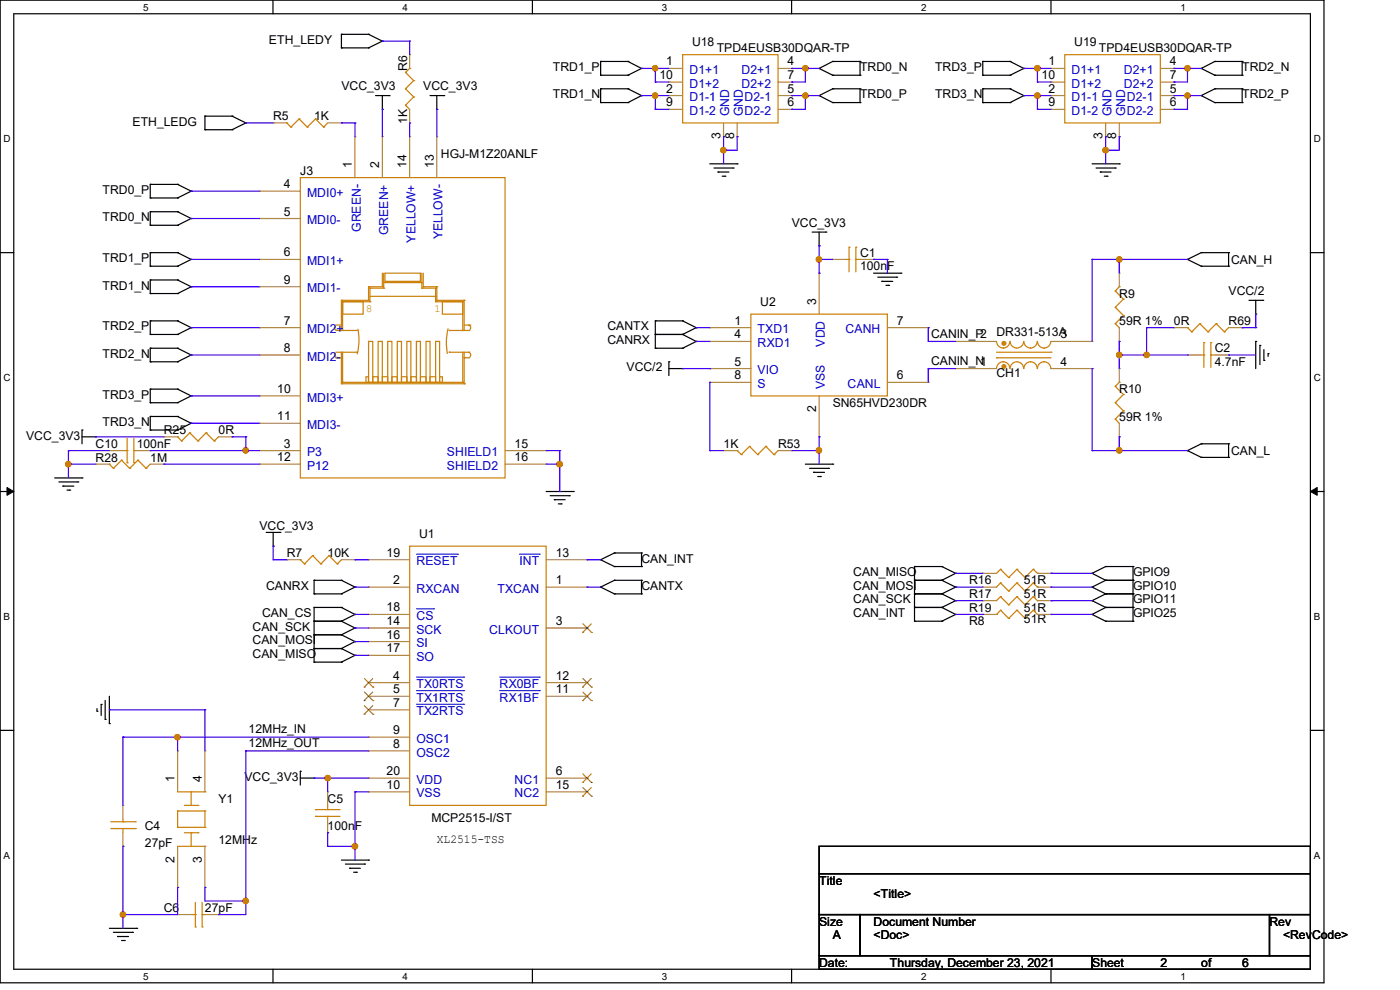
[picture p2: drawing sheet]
<svg xmlns="http://www.w3.org/2000/svg" width="297mm" height="210mm" viewBox="0 0 297 210" stroke-linecap="round" stroke-linejoin="round" font-family="sans-serif">
<path d="M0 0h280.9v208.5h-280.9zM2.9 2.9h275.1v202.7h-275.1z" fill="none" stroke="#000" stroke-width=".25"/>
<g fill="#fff">
<path d="M30.4 .3h1.1v2.4h-1.1z"/>
<path d="M30.4 205.9h1.1v2.3h-1.1z"/>
</g>
<path d="M57.9 0v2.9M57.9 205.6v2.9" fill="none" stroke="#000" stroke-width=".25"/>
<g fill="#fff">
<path d="M85.4 .3h1.1v2.4h-1.1z"/>
<path d="M85.4 205.9h1.1v2.3h-1.1z"/>
</g>
<path d="M112.9 0v2.9M112.9 205.6v2.9" fill="none" stroke="#000" stroke-width=".25"/>
<g fill="#fff">
<path d="M140.4 .3h1.2v2.4h-1.2z"/>
<path d="M140.4 205.9h1.2v2.3h-1.2z"/>
</g>
<path d="M167.9 0v2.9M167.9 205.6v2.9" fill="none" stroke="#000" stroke-width=".25"/>
<g fill="#fff">
<path d="M195.4 .3h1.2v2.4h-1.2z"/>
<path d="M195.4 205.9h1.2v2.3h-1.2z"/>
</g>
<path d="M223 0v2.9M223 205.6v2.9" fill="none" stroke="#000" stroke-width=".25"/>
<g fill="#fff">
<path d="M250.4 .3h1.2v2.4h-1.2z"/>
<path d="M250.4 205.9h1.2v2.3h-1.2z"/>
<path d="M.8 28.2h1.4v2.4h-1.4z"/>
<path d="M278.7 28.2h1.5v2.4h-1.5z"/>
<path d="M.8 78.9h1.4v2.3h-1.4z"/>
<path d="M278.7 78.9h1.5v2.3h-1.5z"/>
</g>
<path d="M0 53.6h2.9M278 53.6h2.9" fill="none" stroke="#000" stroke-width=".25"/>
<g fill="#fff">
<path d="M.8 129.6h1.3v2.3h-1.3z"/>
<path d="M278.7 129.6h1.4v2.3h-1.4z"/>
</g>
<path d="M0 104.3h2.9M278 104.3h2.9" fill="none" stroke="#000" stroke-width=".25"/>
<path d="M1.5 103.4l1.4 .9-1.4 .8zM278 104.3l1.4-.9v1.7z" fill="#000" stroke="#000" stroke-width=".21"/>
<g fill="#fff">
<path d="M.8 180.3h1.3v2.3h-1.3z"/>
<path d="M278.7 180.3h1.4v2.3h-1.4z"/>
</g>
<g fill="none" stroke="#000" stroke-width=".25">
<path d="M72.4 10.2h.1M72.4 7.3h.1M72.4 10.2h5.8M72.4 7.3v2.9M72.4 7.3h5.8M78.2 10.2h.1M78.2 7.3h.1M78.2 7.3l2.9 1.4M81.1 8.7h.1M81.1 8.7l-2.9 1.5M127.4 16h.1M127.4 13h.1"/>
<path d="M127.4 18.8h.1M127.4 18.8h5.8M127.4 13h5.8M127.4 16h5.8M127.4 13v3M127.4 18.8v3M133.2 16h.1M133.2 13h.1M133.2 18.8h.1M133.2 13l2.9 1.5M133.2 18.8l2.9 1.5M136.1 14.5h.1"/>
<path d="M136.1 14.5l-2.9 1.5M173.8 14.5h.1M173.8 14.5l2.9 1.5M176.7 18.8h.1M176.7 13h.1M176.7 16h.1M176.7 18.8l-2.9 1.5M176.7 18.8h5.8M176.7 13l-2.9 1.5M176.7 13h5.8M176.7 16h5.8M182.5 18.8h.1"/>
<path d="M182.5 13h.1M182.5 16h.1M182.5 13v3M182.5 18.8v3M208.5 16h.1M208.5 13h.1M208.5 18.8h.1M208.5 18.8h5.8M208.5 13h5.8M208.5 16h5.8M208.5 13v3M208.5 18.8v3"/>
<path d="M214.3 16h.1M214.3 13h.1M214.3 18.8h.1M214.3 13l2.9 1.5M214.3 18.8l2.9 1.5M217.2 14.5h.1M217.2 14.5l-2.9 1.5M254.8 14.5h.1M254.8 14.5l2.9 1.5M257.7 18.8h.1M257.7 13h.1M257.7 16h.1"/>
<path d="M257.7 18.8h5.8M257.7 13h5.8M257.7 16h5.8M257.7 18.8l-2.9 1.5M257.7 13l-2.9 1.5M263.5 18.8h.1M263.5 13h.1M263.5 16h.1M263.5 13v3M263.5 18.8v3M31.9 39.1h.1M31.9 39.1v2.9"/>
<path d="M31.9 39.1h5.8M37.7 39.1h.1M37.7 39.1l2.9 1.5M43.5 27.5h.1M43.5 24.6h.1M43.5 27.5h5.7M43.5 24.6v2.9M43.5 24.6h5.7M49.2 27.5h.1M49.2 24.6h.1M49.2 24.6l3 1.5M52.2 26.1h.1"/>
<path d="M52.2 26.1l-3 1.4M79.7 20.3h2.8M81.1 23.2h.1M81.1 20.3v2.9M82.5 20.3h.1M91.2 20.3h2.9M92.7 23.2h.1M92.7 20.3v2.9M94.1 20.3h.1M127.4 21.8h.1M127.4 21.8h5.8M133.2 21.8h.1"/>
<path d="M136.1 20.3h.1M136.1 20.3l-2.9 1.5M150.6 34.8h5.8M151.5 35.6h4M152.3 36.5h.1M152.3 36.5h2.3M153.2 37.4h.6M153.8 37.4h.1M155.5 35.6h.1M156.4 34.8h.1M173.8 20.3h.1M173.8 20.3l2.9 1.5"/>
<path d="M176.7 21.8h.1M176.7 21.8h5.8M182.5 21.8h.1M208.5 21.8h.1M208.5 21.8h5.8M214.3 21.8h.1M217.2 20.3h.1M217.2 20.3l-2.9 1.5M231.7 34.8h5.7M232.5 35.6h4.1M233.4 36.5h.1M233.4 36.5h2.3"/>
<path d="M234.3 37.4h.6M234.9 37.4h.1M236.6 35.6h.1M237.4 34.8h.1M254.8 20.3h.1M254.8 20.3l2.9 1.5M257.7 21.8h.1M257.7 21.8h5.8M263.5 21.8h.1M31.9 42h.1M31.9 47.8h.1M31.9 44.9h.1"/>
<path d="M31.9 56.5h.1M31.9 53.6h.1M31.9 59.4h.1M31.9 42h5.8M31.9 44.9v2.9M31.9 53.6v2.9M31.9 59.4v2.9M31.9 47.8h5.8M31.9 44.9h5.8M31.9 56.5h5.8M31.9 53.6h5.8M31.9 59.4h5.8"/>
<path d="M37.7 42h.1M37.7 47.8h.1M37.7 44.9h.1M37.7 56.5h.1M37.7 53.6h.1M37.7 59.4h.1M37.7 44.9l2.9 1.5M37.7 53.6l2.9 1.4M37.7 59.4l2.9 1.4M40.6 40.6h.1M40.6 46.4h.1M40.6 55h.1"/>
<path d="M40.6 40.6l-2.9 1.4M40.6 46.4l-2.9 1.4M40.6 55l-2.9 1.5M172.3 49.2h2.9M173.8 52.2h.1M173.8 49.2v3M175.2 49.2h.1M185.3 58h5.8M186.2 58.8h4M187.1 59.7h.1M187.1 59.7h2.3M190.2 58.8h.1"/>
<path d="M191.1 58h.1M251.9 55h.1M251.9 55l2.9 1.5M254.8 53.6h.1M254.8 56.5h.1M254.8 56.5h5.8M254.8 53.6h5.8M254.8 53.6l-2.9 1.4M260.6 53.6h.1M260.6 56.5h.1M260.6 53.6v2.9M31.9 62.3h.1"/>
<path d="M31.9 71h.1M31.9 68.1h.1M31.9 76.8h.1M31.9 73.9h.1M31.9 68.1v2.9M31.9 73.9v2.9M31.9 62.3h5.8M31.9 71h5.8M31.9 68.1h5.8M31.9 76.8h5.8M31.9 73.9h5.8M37.7 62.3h.1"/>
<path d="M37.7 71h.1M37.7 68.1h.1M37.7 76.8h.1M37.7 73.9h.1M37.7 68.1l2.9 1.4M37.7 73.9l2.9 1.4M40.6 60.8h.1M40.6 69.5h.1M40.6 75.3h.1M40.6 60.8l-2.9 1.5M40.6 69.5l-2.9 1.5M40.6 75.3l-2.9 1.5"/>
<path d="M139 71h.1M139 68.1h.1M139 73.9h.1M139 71h5.8M139 68.1h5.8M139 73.9h5.8M139 68.1v5.8M141.9 76.8h.1M141.9 78.2h2.9M141.9 76.8v2.9M144.8 71h.1M144.8 68.1h.1"/>
<path d="M144.8 73.9h.1M144.8 78.2h.1M144.8 68.1l2.9 1.4M144.8 71l2.9 1.4M147.7 69.5h.1M147.7 72.4h.1M147.7 69.5l-2.9 1.5M147.7 72.4l-2.9 1.5M188 60.5h.5M188.5 60.5h.1M265 63.7h2.9M266.4 72.4h.1"/>
<path d="M266.4 66.6h.1M266.4 63.7v2.9M266.4 72.4v5.8M267.3 73.3h.1M267.3 73.3v4M267.9 63.7h.1M268.1 76.5h.1M268.1 74.2v2.3M269 75h.1M269 75v.6M17.4 91.2h.1M17.4 92.7h2.9"/>
<path d="M17.4 91.2v2.9M20.3 92.7h.1M31.9 85.4h.1M31.9 82.5h.1M31.9 91.2h.1M31.9 88.3h.1M31.9 82.5v2.9M31.9 88.3v2.9M31.9 85.4h5.8M31.9 82.5h5.8M31.9 91.2h5.8M31.9 88.3h5.8"/>
<path d="M37.7 85.4h.1M37.7 82.5h.1M37.7 91.2h.1M37.7 88.3h.1M37.7 82.5l2.9 1.5M37.7 88.3l2.9 1.5M40.6 84h.1M40.6 89.8h.1M40.6 84l-2.9 1.4M40.6 89.8l-2.9 1.4M170.9 98.5h5.8M171.7 99.4h4.1"/>
<path d="M175.8 99.4h.1M176.7 98.5h.1M251.9 95.6h.1M251.9 95.6l2.9 1.4M254.8 94.1h.1M254.8 97h.1M254.8 94.1l-2.9 1.5M254.8 94.1h5.8M254.8 97h5.8M260.6 94.1h.1M260.6 97h.1M260.6 94.1v2.9"/>
<path d="M11.6 101.4h5.8M12.5 102.2h4M13.3 103.1h.1M13.3 103.1h2.4M14.2 104h.6M14.8 104h.1M16.5 102.2h.1M17.4 101.4h.1M56.5 112.9h2.9M58 115.9h.1M58 112.9v3M59.4 112.9h.1"/>
<path d="M115.9 104.3h5.7M116.7 105.2h4.1M117.6 106h.1M117.6 106h2.3M118.4 106.9h.6M119 106.9h.1M120.8 105.2h.1M121.6 104.3h.1M127.4 118.7h.1M127.4 118.7l2.9 1.5M130.3 117.3h.1M130.3 117.3l-2.9 1.4"/>
<path d="M130.3 117.3h5.8M136.1 117.3h.1M136.1 117.3v2.9M172.6 100.2h.1M172.6 100.2h2.3M173.5 101.1h.5M174 101.1h.1M66.6 126h.1M66.6 123.1h.1M66.6 131.8h.1M66.6 128.9h.1M66.6 134.7h.1"/>
<path d="M66.6 137.6h.1M66.6 123.1h5.8M66.6 126h5.8M66.6 123.1v2.9M66.6 128.9v11.6M66.6 131.8h5.8M66.6 128.9h5.8M66.6 134.7h5.8M66.6 137.6h5.8M72.4 126h.1M72.4 123.1h.1M72.4 131.8h.1"/>
<path d="M72.4 128.9h.1M72.4 134.7h.1M72.4 137.6h.1M72.4 123.1l2.9 1.4M72.4 128.9l2.9 1.4M72.4 131.8l2.9 1.4M72.4 134.7l2.9 1.4M72.4 137.6l2.9 1.4M75.3 124.5h.1M75.3 130.3h.1M75.3 133.2h.1M75.3 136.1h.1"/>
<path d="M75.3 139h.1M75.3 124.5l-2.9 1.5M75.3 130.3l-2.9 1.5M75.3 133.2l-2.9 1.5M75.3 136.1l-2.9 1.5M75.3 139l-2.9 1.5M127.4 124.5h.1M127.4 124.5l2.9 1.5M130.3 123.1h.1M130.3 126h.1M130.3 120.2h.1M130.3 123.1l-2.9 1.4"/>
<path d="M130.3 123.1h5.8M130.3 126h5.8M130.3 120.2h5.8M136.1 123.1h.1M136.1 126h.1M136.1 120.2h.1M136.1 123.1v2.9M194 123.1h.1M194 120.2h.1M194 126h.1M194 128.9h.1M194 131.8h.1"/>
<path d="M194 123.1h5.8M194 126h5.8M194 131.8h5.8M194 128.9h5.8M194 120.2v11.6M194 120.2h5.8M199.8 123.1h.1M199.8 120.2h.1M199.8 126h.1M199.8 128.9h.1M199.8 131.8h.1M199.8 120.2l2.9 1.4"/>
<path d="M199.8 123.1l2.9 1.4M199.8 126l2.9 1.4M199.8 128.9l2.9 1.4M202.7 121.6h.1M202.7 124.5h.1M202.7 127.4h.1M202.7 130.3h.1M202.7 121.6l-2.9 1.5M202.7 124.5l-2.9 1.5M202.7 127.4l-2.9 1.5M202.7 130.3l-2.9 1.5M231.7 121.6h.1"/>
<path d="M231.7 124.5h.1M231.7 127.4h.1M231.7 130.3h.1M231.7 121.6l2.9 1.5M231.7 124.5l2.9 1.5M231.7 127.4l2.9 1.5M231.7 130.3l2.9 1.5M234.6 120.2h.1M234.6 123.1h.1M234.6 126h.1M234.6 128.9h.1M234.6 131.8h.1"/>
<path d="M234.6 123.1h5.8M234.6 126h5.8M234.6 131.8h5.8M234.6 128.9h5.8M234.6 120.2h5.8M234.6 120.2l-2.9 1.4M234.6 123.1l-2.9 1.4M234.6 126l-2.9 1.4M234.6 128.9l-2.9 1.4M240.4 120.2h.1M240.4 123.1h.1M240.4 126h.1"/>
<path d="M240.4 128.9h.1M240.4 131.8h.1M240.4 120.2v11.6M0 154.9h2.9M20.6 150.9h.1M20.6 150.3v.6M21.5 149.4h.1M21.5 149.4v2.4M22.3 152.6h.1M22.3 148.6v4M23.2 153.5h.1M23.2 147.7v5.8"/>
<path d="M66.6 140.5h.1M66.6 140.5h5.8M72.4 140.5h.1M278 154.9h2.9M63.7 163.6h.1M63.7 165.1h2.9M63.7 163.6v2.9M66.6 165.1h.1M173.8 179.5h104.2v5.8h-104.2zM23.2 196.9h5.8M24 197.8h4.1M24.9 198.7h.1"/>
<path d="M24.9 198.7h2.4M25.8 199.5h.6M26.4 199.5h.1M28.1 197.8h.1M29 196.9h.1M72.4 182.5h5.8M73.3 183.3h4M74.2 184.2h.1M74.2 184.2h2.3M75 185h.6M75.6 185h.1M77.3 183.3h.1"/>
<path d="M78.2 182.5h.1M173.8 185.3h104.2v8.7h-104.2zM173.8 194h8.7v8.7h-8.7zM182.5 194h86.8v8.7h-86.8zM269.3 194h8.7v8.7h-8.7zM173.8 202.7h57.9v2.9h-57.9zM231.7 202.7h46.3v2.9h-46.3z"/>
</g>
<g fill="none" stroke="#cc8006" stroke-width=".25">
<path d="M86 18.8h.1M86 15.4h.1M86 18.8l1.8 1.8M86 15.4l1.8 1.7M86.9 14.5h.1M86.9 14.5l-.9 .9M87.8 17.1h.1M87.8 17.1l-1.8 1.7M144.8 11.6h20.3v14.5h-20.3zM225.9 11.6h20.3v14.5h-20.3zM60.8 26.1h.1M60.8 26.1l.9 .9"/>
<path d="M61.7 27h.1M63.5 25.2h.1M63.5 25.2l1.7 1.8M63.5 25.2l-1.8 1.8M63.7 37.7h43.4v63.7h-43.4zM65.2 27h.1M66.9 25.2h.1M66.9 25.2l1.8 1.8M66.9 25.2l-1.7 1.8M68.7 27h.1M69.5 26.1l-.8 .9M86 22.3h.1"/>
<path d="M86 22.3l.9 .9M87.8 20.6h.1M87.8 20.6l-1.8 1.7M81.1 58v2.8M81.4 58v3.1M81.4 59.9h8.1M81.7 58h7.5v1.7h-7.5zM89.5 59.9h.1M89.5 58v3.1M89.8 58v2.8M179.5 55h.6M180.1 55h.1"/>
<path d="M180.1 52.5h.1M180.1 52.5v5.2M181.6 52.5h.1M181.6 55h.1M181.6 55h.9M181.6 52.5v5.2M71.1 69.1a.55 .55 0 0 0-.1 .6 .55 .55 0 0 0 .6 .4M71.1 74.9a.55 .55 0 0 0-.1 .6 .55 .55 0 0 0 .6 .3M71.2 75.9h.1M71.2 69h1.2M71.2 70.1h4.4M71.2 74.7h4.4"/>
<path d="M71.2 75.9h1.2M72.4 63.7h.1M72.4 70.1h.1M72.4 69h.1M72.4 63.7h5.8M72.4 63.7v6.4M72.4 74.7v6.7M72.7 64h4.3v2.6h-4.3zM72.7 64h.1M72.7 70.1h.1M72.7 64h5.8M72.7 64v6.1"/>
<path d="M72.7 74.7v6.4M75.6 70.1h.1M75.6 74.7h.1M75.9 69.9l.2 2.7-.3 2.5M77.6 79.9h.6v1.2h-.6zM78.2 72.4h.9v8.7h-.9zM78.2 60.8h.1M78.2 63.7h.1M78.2 60.8h2.9M78.2 60.8v2.9M78.5 61.1h.1M78.5 64h.1"/>
<path d="M78.5 61.1h2.9M78.5 61.1v2.9M78.5 62.9h13.9M79.1 79.9h1.1v1.2h-1.1zM80.2 72.4h.9v8.7h-.9zM81.1 79.9h1.2v1.2h-1.2zM81.1 60.8h.1M81.4 61.1h.1M82.3 72.4h.8v8.7h-.8zM83.1 79.9h1.2v1.2h-1.2zM84.3 72.4h.9v8.7h-.9zM85.2 79.9h1.1v1.2h-1.1z"/>
<path d="M86.3 72.4h.9v8.7h-.9zM87.2 79.9h1.1v1.2h-1.1zM88.3 72.4h.9v8.7h-.9zM89.2 79.9h1.2v1.2h-1.2zM89.5 61.1h.1M89.5 61.1h2.9M89.8 60.8h.1M89.8 60.8h2.9M90.4 72.4h.8v8.7h-.8zM91.2 79.9h1.2v1.2h-1.2zM92.4 72.4h.9v8.7h-.9zM92.4 61.1h.1"/>
<path d="M92.4 64h.1M92.4 62.9h.1M92.4 61.1v2.9M92.4 64h5.8M92.7 63.7h.1M92.7 60.8h.1M92.7 60.8v2.9M92.7 63.7h5.8M93.3 79.9h.6v1.2h-.6zM93.9 64h4.3v2.6h-4.3zM95.1 69.7l-.4 2.5 .2 2.8M95.3 74.7h.1"/>
<path d="M95.3 70.1h.1M95.3 70.1h4.4M95.3 74.7h4.4M98.2 64h.1M98.2 70.1h.1M98.2 64v6.1M98.2 74.7v6.4M98.5 63.7h.1M98.5 70.1h.1M98.5 75.9h.1M98.5 63.7v6.4M98.5 74.7v6.7"/>
<path d="M98.5 69h1.2M98.5 75.9h1.2M99.4 69a.55 .55 0 0 1 .4 .3 .55 .55 0 0 1-.1 .6M99.4 74.7a.58 .58 0 0 1 .3 1M99.7 69h.1M159.3 66.6h29v17.4h-29zM211.4 72.4a1.43 1.43 0 0 0 1.5 1.4 1.42 1.42 0 0 0 1.3-1.4 1.46 1.46 0 0 0 1.5 1.4 1.46 1.46 0 0 0 1.5-1.4 1.49 1.49 0 0 0 1.5 1.4 1.42 1.42 0 0 0 1.3-1.4M211.4 78.2a1.43 1.43 0 0 1 1.5-1.4 1.43 1.43 0 0 1 1.3 1.4 1.46 1.46 0 0 1 1.5-1.4 1.46 1.46 0 0 1 1.5 1.4 1.49 1.49 0 0 1 1.5-1.4 1.43 1.43 0 0 1 1.3 1.4M211.4 75.9h.1M211.4 74.7h11.6M211.4 75.9h11.6M220.1 72.4a1.43 1.43 0 0 0 1.4 1.4 1.42 1.42 0 0 0 1.4-1.4"/>
<path d="M220.1 78.2a1.43 1.43 0 0 1 1.4-1.4 1.43 1.43 0 0 1 1.4 1.4M223 74.7h.1M236.6 68.7h.1M236.6 65.2h.1M236.6 61.7h.1M236.6 68.7l.8 .8M236.6 65.2l1.7 1.7M236.6 61.7l1.7 1.8M237.4 60.8h.1M237.4 60.8l-.8 .9M238.3 66.9h.1M238.3 63.5h.1"/>
<path d="M238.3 66.9l-1.7 1.8M238.3 63.5l-1.7 1.7M251.9 69.5h.1M251.9 69.5l.9 .9M252.8 70.4h.1M254.6 68.7h.1M254.6 68.7l1.7 1.7M254.6 68.7l-1.8 1.7M254.8 75.3h.6M255.4 75.3h.1M255.4 72.7h.1M255.4 72.7v5.2"/>
<path d="M256.3 70.4h.1M256.9 72.7h.1M256.9 75.3h.1M256.9 75.3h.8M256.9 72.7v5.2M258 68.7h.1M258 68.7l1.8 1.7M258 68.7l-1.7 1.7M259.8 70.4h.1M260.6 69.5l-.8 .9M23.2 98.5h.1M23.2 98.5l.8 .9"/>
<path d="M24 99.4h.1M25.8 97.6h.1M25.8 97.6l1.7 1.8M25.8 97.6l-1.8 1.8M26.1 95.6h.9M27 98.2h.1M27 95.6h.1M27 93v5.2M27.5 99.4h.1M28.4 95.6h.1M28.4 98.2h.1M28.4 95.6h.6"/>
<path d="M28.4 93v5.2M29.3 97.6h.1M29.3 97.6l1.7 1.8M29.3 97.6l-1.8 1.8M31 99.4h.1M31.9 98.5l-.9 .9M37.7 92.7h.1M37.7 92.7l.8 .9M38.5 93.6h.1M40.3 91.8h.1M40.3 91.8l1.7 1.8M40.3 91.8l-1.8 1.8"/>
<path d="M42 93.6h.1M43.7 91.8h.1M43.7 91.8l1.8 1.8M43.7 91.8l-1.7 1.8M45.5 93.6h.1M46.4 92.7l-.9 .9M72.4 81.4h.1M72.4 81.4h26.1M72.7 81.1h.1M72.7 81.1h25.5M98.2 81.1h.1M98.5 81.4h.1"/>
<path d="M156.4 95.6h.1M156.4 95.6l.9 .8M157.3 96.4h.1M159 94.7h.1M159 94.7l1.7 1.7M159 94.7l-1.7 1.7M160.7 96.4h.1M162.5 94.7h.1M162.5 94.7l1.7 1.7M162.5 94.7l-1.8 1.7M164.2 96.4h.1M165.1 95.6l-.9 .8"/>
<path d="M236.6 88.9h.1M236.6 85.4h.1M236.6 82h.1M236.6 88.9l.8 .9M236.6 85.4l1.7 1.8M236.6 82l1.7 1.7M237.4 81.1h.1M237.4 81.1l-.8 .9M238.3 87.2h.1M238.3 83.7h.1M238.3 87.2l-1.7 1.7M238.3 83.7l-1.7 1.7"/>
<path d="M63.7 118.7h.1M63.7 118.7l.9 .9M64.6 119.6h.1M66.3 117.9h.1M66.3 117.9l1.8 1.7M66.3 117.9l-1.7 1.7M68.1 119.6h.1M69.8 117.9h.1M69.8 117.9l1.7 1.7M69.8 117.9l-1.7 1.7M71.5 119.6h.1M72.4 118.7l-.9 .9"/>
<path d="M86.9 115.9h29v55h-29zM211.4 130.3h.1M212.3 123.7h.1M212.3 126.6h.1M212.3 129.5h.1M212.3 120.8h.1M212.3 123.7l-.9 .8M212.3 123.7l1.7 1.7M212.3 126.6l-.9 .8M212.3 126.6l1.7 1.7M212.3 129.5l1.7 1.7M212.3 129.5l-.9 .8"/>
<path d="M212.3 120.8l-.9 .8M212.3 120.8l1.7 1.7M214 125.4h.1M214 128.3h.1M214 131.2h.1M214 122.5h.1M215.7 123.7h.1M215.7 126.6h.1M215.7 129.5h.1M215.7 120.8h.1M215.7 123.7l-1.7 1.7M215.7 123.7l1.8 1.7"/>
<path d="M215.7 126.6l-1.7 1.7M215.7 126.6l1.8 1.7M215.7 129.5l1.8 1.7M215.7 129.5l-1.7 1.7M215.7 120.8l-1.7 1.7M215.7 120.8l1.8 1.7M217.5 125.4h.1M217.5 128.3h.1M217.5 131.2h.1M217.5 122.5h.1M219.2 123.7h.1M219.2 126.6h.1"/>
<path d="M219.2 129.5h.1M219.2 120.8h.1M219.2 123.7l-1.7 1.7M219.2 123.7l.9 .8M219.2 126.6l-1.7 1.7M219.2 126.6l.9 .8M219.2 129.5l.9 .8M219.2 129.5l-1.7 1.7M219.2 120.8l-1.7 1.7M219.2 120.8l.9 .8M220.1 124.5h.1M220.1 127.4h.1"/>
<path d="M220.1 121.6h.1M23.5 175.8h5.2M23.5 174.3h5.2M26.1 174.3h.1M26.1 175.8h.1M26.1 173.8v.5M26.1 175.8v.9M28.7 175.8h.1M28.7 174.3h.1M37.7 172h.1M37.7 175.5h.1M37.7 172v3.5"/>
<path d="M37.7 175.5h5.8M37.7 172h5.8M37.7 179.5h5.8M37.7 168h5.8M39.1 176.7h2.9M39.1 170.9h2.9M40.6 168h.1M40.6 176.7h.1M40.6 168v2.9M40.6 176.7v2.8M42 176.7h.1M42 170.9h.1"/>
<path d="M43.5 175.5h.1M43.5 172h.1M43.5 179.5h.1M43.5 168h.1M43.5 172v3.5M66.9 171.7h.1M66.9 173.2h.1M66.9 171.7h5.2M66.9 173.2h5.2M69.5 173.2h.1M69.5 171.7h.1M69.5 170.9v.8"/>
<path d="M69.5 173.2v.6M40.6 194h.8M41.4 196.6h.1M41.4 194h.1M41.4 191.4v5.2M42.9 194h.1M42.9 196.6h.1M42.9 194h.6M42.9 191.4v5.2"/>
</g>
<g fill="none" stroke="#a84" stroke-width=".25">
<path d="M86.9 11.6h.1M86.9 11.6v2.9M141.9 14.5h.1M141.9 17.4h.1M141.9 14.5h2.9M141.9 17.4h2.9M165.1 14.5h2.9M165.1 17.4h2.9M168 14.5h.1M168 17.4h.1M223 14.5h.1M223 17.4h.1"/>
<path d="M223 14.5h2.9M223 17.4h2.9M246.2 14.5h2.8M246.2 17.4h2.8M249 14.5h.1M249 17.4h.1M58 26.1h.1M58 26.1h2.8M69.5 26.1h2.9M72.4 26.1h.1M75.3 29h.1M75.3 29v8.7"/>
<path d="M81.1 29h.1M81.1 29v8.7M86.9 29h.1M86.9 26.1h.1M86.9 23.2v2.9M86.9 29v8.7M92.7 29h.1M92.7 29v8.7M141.9 20.3h.1M141.9 23.2h.1M141.9 20.3h2.9M141.9 23.2h2.9"/>
<path d="M153.5 29h.1M153.5 26.1v2.9M156.4 29h.1M156.4 26.1v2.9M165.1 20.3h2.9M165.1 23.2h2.9M168 20.3h.1M168 23.2h.1M223 20.3h.1M223 23.2h.1M223 20.3h2.9M223 23.2h2.9"/>
<path d="M234.6 29h.1M234.6 26.1v2.9M237.4 29h.1M237.4 26.1v2.9M246.2 20.3h2.8M246.2 23.2h2.8M249 20.3h.1M249 23.2h.1M55 40.6h.1M55 46.4h.1M55 55h.1M55 40.6h8.7"/>
<path d="M55 46.4h8.7M55 55h8.7M173.8 58h.1M173.8 58v8.6M176.7 55h.1M176.7 55h2.8M182.5 55h2.8M185.3 55h.1M237.4 58h.1M237.4 58v2.8M55 60.8h.1M55 69.5h.1"/>
<path d="M55 75.3h.1M55 60.8h8.7M55 69.5h8.7M55 75.3h8.7M150.6 69.5h.1M150.6 72.4h.1M150.6 78.2h.1M150.6 69.5h8.7M150.6 78.2h8.7M150.6 72.4h8.7M188.3 69.5h8.6M196.9 69.5h.1"/>
<path d="M202.7 78.2h.1M202.7 72.4h.1M202.7 78.2h8.7M202.7 72.4h8.7M223 78.2h8.7M223 72.4h8.7M231.7 78.2h.1M231.7 72.4h.1M237.4 78.2h.1M237.4 72.4h.1M237.4 69.5v2.9M237.4 78.2v2.9"/>
<path d="M249 69.5h.1M249 69.5h2.9M251.9 75.3h.1M251.9 75.3h2.9M257.7 75.3h2.9M260.6 75.3h.1M260.6 69.5h2.9M263.5 69.5h.1M20.3 98.5h.1M20.3 98.5h2.9M23.2 95.6h.1M23.2 95.6h2.9"/>
<path d="M29 95.6h2.9M31.9 95.6h.1M31.9 98.5h2.9M34.8 98.5h.1M34.8 92.7h.1M34.8 92.7h2.9M46.4 92.7h2.8M49.2 92.7h.1M55 84h.1M55 89.8h.1M55 95.6h.1M55 98.5h.1"/>
<path d="M55 84h8.7M55 89.8h8.7M55 95.6h8.7M55 98.5h8.7M107.1 95.6h8.8M107.1 98.5h8.8M115.9 95.6h.1M115.9 98.5h.1M150.6 81.1h.1M150.6 81.1h8.7M153.5 95.6h.1M153.5 95.6h2.9"/>
<path d="M165.1 95.6h2.9M168 95.6h.1M173.8 92.7h.1M173.8 84v8.7M188.3 81.1h8.6M196.9 81.1h.1M237.4 92.7h.1M237.4 89.8v2.9M60.8 118.7h.1M60.8 118.7h2.9M72.4 118.7h2.9M75.3 118.7h.1"/>
<path d="M78.2 118.7h.1M78.2 118.7h8.7M115.9 118.7h8.6M124.5 118.7h.1M78.2 130.3h.1M78.2 124.5h.1M78.2 133.2h.1M78.2 136.1h.1M78.2 139h.1M78.2 133.2h8.7M78.2 130.3h8.7M78.2 124.5h8.7"/>
<path d="M78.2 136.1h8.7M78.2 139h8.7M115.9 133.2h8.6M115.9 124.5h8.6M124.5 133.2h.1M124.5 124.5h.1M208.5 124.5h.1M208.5 127.4h.1M208.5 130.3h.1M208.5 121.6h.1M208.5 130.3h2.9M208.5 124.5h2.9"/>
<path d="M208.5 127.4h2.9M208.5 121.6h2.9M220.1 130.3h2.9M220.1 124.5h2.9M220.1 127.4h2.9M220.1 121.6h2.9M223 124.5h.1M223 127.4h.1M223 130.3h.1M223 121.6h.1M37.7 159.3h.1M37.7 159.3v8.7"/>
<path d="M43.5 159.3h.1M43.5 159.3v8.7M78.2 156.4h.1M78.2 159.3h.1M78.2 144.8h.1M78.2 147.7h.1M78.2 150.6h.1M78.2 156.4h8.7M78.2 159.3h8.7M78.2 144.8h8.7M78.2 147.7h8.7M78.2 150.6h8.7"/>
<path d="M115.9 144.8h8.6M115.9 147.7h8.6M124.5 144.8h.1M124.5 147.7h.1M26.1 170.9h.1M26.1 179.5h.1M26.1 170.9v2.9M26.1 176.7v2.8M37.7 179.5v8.8M43.5 179.5v8.8M69.5 176.7h.1M69.5 168h.1"/>
<path d="M69.5 168v2.9M69.5 173.8v2.9M78.2 168h.1M78.2 165.1h.1M78.2 168h8.7M78.2 165.1h8.7M115.9 168h8.6M115.9 165.1h8.6M124.5 165.1h.1M124.5 168h.1M37.7 194h.1M37.7 188.3h.1"/>
<path d="M37.7 194h2.9M43.5 188.3h.1M43.5 194h2.9M46.4 194h.1"/>
</g>
<g fill="none" stroke="#804000" stroke-width=".21">
<path d="M123.6 134.2h.1M123.7 132.3l1.8 1.9M125.4 132.3l-1.8 1.9M125.5 134.2h.1M77.3 145.8h.1M77.3 148.6h.1M77.3 151.5h.1M77.3 143.9l1.8 1.9M77.3 146.8l1.8 1.8M77.3 149.7l1.8 1.8M79.1 143.9l-1.8 1.9M79.1 146.8l-1.8 1.8"/>
<path d="M79.1 149.7l-1.8 1.8M79.1 145.8h.1M79.1 148.6h.1M79.1 151.5h.1M123.6 145.8h.1M123.6 148.6h.1M123.7 143.9l1.8 1.9M123.7 146.8l1.8 1.8M125.4 143.9l-1.8 1.9M125.4 146.8l-1.8 1.8M125.5 145.8h.1M125.5 148.6h.1"/>
<path d="M123.6 166h.1M123.6 168.9h.1M123.7 164.2l1.8 1.8M123.7 167.1l1.8 1.8M125.4 164.2l-1.8 1.8M125.4 167.1l-1.8 1.8M125.5 166h.1M125.5 168.9h.1"/>
</g>
<g fill="none" stroke="#00c" stroke-width=".21">
<path d="M88.3 117.6h8.8M97.1 117.6h.1M110.2 117.6h4.2M114.4 117.6h.1M88.3 129.2h3.7M92 129.2h.1M88.3 143.6h10.1M88.3 146.5h10.1M88.3 149.4h10.1M98.4 143.6h.1M98.4 146.5h.1M98.4 149.4h.1"/>
<path d="M106 143.6h8.4M106 146.5h8.4M114.4 143.6h.1M114.4 146.5h.1"/>
</g>
<g fill="#cc8006" stroke="#cc8006" stroke-width=".25">
<circle cx="213" cy="77.7" r=".41"/>
<circle cx="213" cy="72.8" r=".41"/>
</g>
<g fill="none" stroke="#4200ff" stroke-width=".25">
<path d="M81.1 8.7h.1M81.1 8.7h5.8M86.9 8.7h.1M86.9 8.7v2.9M136.1 14.5h.1M136.1 14.5h5.8M139 14.5h.1M139 17.4h.1M139 17.4h2.9M139 14.5v2.9M168 14.5h.1M168 17.4h.1"/>
<path d="M168 14.5h5.8M170.9 14.5h.1M170.9 14.5v2.9h-2.9M217.2 14.5h.1M217.2 14.5h5.8M220.1 17.4h.1M220.1 14.5h.1M220.1 17.4h2.9M220.1 14.5v2.9M249 14.5h.1M249 17.4h.1M249 14.5h5.8"/>
<path d="M251.9 14.5h.1M251.9 14.5v2.9h-2.9M52.2 26.1h.1M52.2 26.1h5.8M72.4 26.1h.1M72.4 26.1h2.9M75.3 26.1h.1M75.3 26.1v2.9M81.1 23.2h.1M81.1 23.2v5.8M86.9 26.1h.1M86.9 26.1v2.9"/>
<path d="M92.7 23.2h.1M92.7 23.2v5.8M136.1 20.3h.1M136.1 20.3h5.8M139 23.2h.1M139 20.3h.1M139 23.2h2.9M139 20.3v2.9M153.5 29h.1M153.5 31.9h.1M153.5 29v5.8M156.4 29h.1"/>
<path d="M156.4 29v2.9h-2.9M168 20.3h.1M168 23.2h.1M168 20.3h5.8M170.9 20.3h.1M170.9 20.3v2.9h-2.9M217.2 20.3h.1M217.2 20.3h5.8M220.1 20.3h.1M220.1 23.2h.1M220.1 20.3v2.9M220.1 23.2h2.9"/>
<path d="M234.6 29h.1M234.6 31.9h.1M234.6 29v5.8M237.4 29h.1M237.4 29v2.9h-2.8M249 20.3h.1M249 23.2h.1M249 20.3h5.8M251.9 20.3h.1M251.9 20.3v2.9h-2.9M40.6 40.6h.1M40.6 46.4h.1"/>
<path d="M40.6 55h.1M40.6 55h14.4M40.6 40.6h14.4M40.6 46.4h14.4M173.8 52.2h.1M173.8 55h.1M173.8 58h.1M173.8 55h2.9M173.8 52.2v5.8M185.3 55h.1M185.3 55h3M188.3 55h.1"/>
<path d="M188.3 55v3M231.7 55h.1M231.7 55h20.2M231.7 55v17.4M237.4 55h.1M237.4 55v3M40.6 60.8h.1M40.6 69.5h.1M40.6 75.3h.1M40.6 69.5h14.4M40.6 75.3h14.4M40.6 60.8h14.4"/>
<path d="M144.8 78.2h5.8M147.7 69.5h.1M147.7 72.4h.1M147.7 69.5h2.9M147.7 72.4h2.9M150.6 78.2h.1M196.9 69.5h.1M196.9 72.4h.1M196.9 78.2h.1M196.9 69.5v2.9M196.9 78.2v2.9M196.9 72.4h5.8"/>
<path d="M196.9 78.2h5.8M231.7 78.2h.1M231.7 78.2v17.4M237.4 72.4h.1M237.4 75.3h.1M237.4 72.4v5.8M237.4 75.3h14.5M243.2 75.3h.1M243.2 69.5h.1M243.2 69.5h5.8M243.2 69.5v5.8M251.9 75.3h.1"/>
<path d="M260.6 75.3h.1M260.6 75.3h5.8M263.5 69.5h.1M263.5 69.5h2.9M266.4 69.5h.1M266.4 66.6v2.9M14.5 95.6h.1M14.5 98.5h.1M14.5 95.6h8.7M14.5 98.5h5.8M14.5 95.6v5.8M20.3 92.7h.1"/>
<path d="M20.3 92.7h14.5M31.9 95.6h.1M31.9 95.6h23.1M34.8 98.5h.1M34.8 98.5h20.2M40.6 84h.1M40.6 89.8h.1M40.6 84h14.4M40.6 89.8h14.4M49.2 92.7h.1M49.2 92.7h3M52.2 92.7h.1"/>
<path d="M52.2 95.6h.1M52.2 92.7v2.9M115.9 95.6h2.8M115.9 98.5h2.8M118.7 98.5h.1M118.7 95.6h.1M118.7 95.6v8.7M150.6 81.1h.1M150.6 95.6h.1M150.6 95.6h2.9M150.6 81.1v14.5M168 95.6h5.8"/>
<path d="M173.8 92.7h.1M173.8 95.6h.1M173.8 92.7v5.8M231.7 95.6h.1M231.7 95.6h20.2M237.4 92.7h.1M237.4 95.6h.1M237.4 92.7v2.9M58 118.7h.1M58 115.9h.1M58 118.7h2.8M58 115.9v2.8"/>
<path d="M75.3 118.7h.1M75.3 118.7h2.9M118.7 104.3h.1M124.5 118.7h.1M124.5 118.7h2.9M75.3 124.5h.1M75.3 130.3h.1M75.3 133.2h.1M75.3 136.1h.1M75.3 139h.1M75.3 124.5h2.9M75.3 130.3h2.9"/>
<path d="M75.3 133.2h2.9M75.3 136.1h2.9M75.3 139h2.9M124.5 124.5h.1M124.5 124.5h2.9M202.7 121.6h.1M202.7 124.5h.1M202.7 127.4h.1M202.7 124.5h5.8M202.7 130.3h5.8M202.7 121.6h5.8M202.7 127.4h5.8"/>
<path d="M208.5 130.3h.1M223 121.6h.1M223 124.5h.1M223 127.4h.1M223 130.3h.1M223 124.5h8.7M223 130.3h8.7M223 121.6h8.7M223 127.4h8.7M23.2 150.6h.1M23.2 150.6h20.3M26.1 156.4h.1"/>
<path d="M26.1 156.4v14.5M26.1 156.4h52.1M37.7 156.4h.1M37.7 156.4v2.9M43.5 150.6h.1M43.5 150.6v8.7M52.2 159.3h.1M52.2 159.3v34.7h-5.8M52.2 159.3h26M26.1 179.5h.1M26.1 179.5v17.4M66.6 165.1h.1"/>
<path d="M66.6 165.1h11.6M69.5 165.1h.1M69.5 176.7h.1M69.5 179.5h.1M69.5 165.1v2.9M69.5 176.7v2.8M69.5 179.5h5.8M75.3 168h.1M75.3 179.5h.1M75.3 168v14.5M75.3 168h2.9M26.1 194h.1"/>
<path d="M37.7 188.3h.1M37.7 188.3v5.7h-11.6M43.5 188.3h.1M43.5 188.3v2.8h8.7M46.4 194h.1M52.2 191.1h.1"/>
</g>
<g fill="#f00" stroke="#f00" stroke-width=".25">
<circle cx="237.4" cy="55" r=".55"/>
<circle cx="237.4" cy="75.3" r=".55"/>
<circle cx="237.4" cy="95.5" r=".55"/>
<circle cx="69.5" cy="165.1" r=".55"/>
<circle cx="75.3" cy="179.5" r=".56"/>
<circle cx="37.6" cy="156.4" r=".55"/>
<circle cx="52.1" cy="191.1" r=".55"/>
<circle cx="26.1" cy="194" r=".55"/>
<circle cx="52.1" cy="95.5" r=".55"/>
<circle cx="14.5" cy="98.5" r=".55"/>
<circle cx="153.5" cy="31.9" r=".55"/>
<circle cx="234.6" cy="31.9" r=".56"/>
<circle cx="251.9" cy="20.3" r=".55"/>
<circle cx="220.1" cy="20.3" r=".56"/>
<circle cx="220.1" cy="14.5" r=".56"/>
<circle cx="251.9" cy="14.5" r=".55"/>
<circle cx="139" cy="14.5" r=".55"/>
<circle cx="139" cy="20.3" r=".55"/>
<circle cx="170.9" cy="14.5" r=".55"/>
<circle cx="170.9" cy="20.3" r=".55"/>
<circle cx="173.7" cy="55" r=".55"/>
<circle cx="173.7" cy="95.5" r=".55"/>
<circle cx="243.2" cy="75.3" r=".55"/>
<circle cx="118.7" cy="98.5" r=".56"/>
</g>
<g font-size="2.6">
<text x="57.1" y="9.3">ETH_LEDY</text>
<text x="146.8" y="9.9">U18</text>
<text x="152.1" y="11">TPD4EUSB30DQAR-TP</text>
<text x="227.9" y="9.9">U19</text>
<text x="233.1" y="11">TPD4EUSB30DQAR-TP</text>
<text x="86.4" y="15.1" transform="rotate(-90 86.4 15.1)">R6</text>
<text x="117.3" y="15.1">TRD1_P</text>
<text x="139.9" y="16.8">10</text>
<text x="141.4" y="13.9">1</text>
<text x="167.1" y="13.9">4</text>
<text x="167.1" y="16.8">7</text>
<text x="182.5" y="15.1">TRD0_N</text>
<text x="198.4" y="15.1">TRD3_P</text>
<text x="221" y="16.8">10</text>
<text x="222.4" y="13.9">1</text>
<text x="248.2" y="13.9">4</text>
<text x="248.2" y="16.8">7</text>
<text x="263.5" y="15.1">TRD2_N</text>
<text x="72.4" y="19.1">VCC_3V3</text>
<text x="89.8" y="19.1">VCC_3V3</text>
<text x="117.3" y="20.9">TRD1_N</text>
<text x="141.4" y="19.6">2</text>
<text x="141.4" y="22.6">9</text>
<text x="167.1" y="19.6">5</text>
<text x="167.1" y="22.6">6</text>
<text x="182.5" y="20.9">TRD0_P</text>
<text x="198.4" y="20.9">TRD3_N</text>
<text x="222.4" y="19.6">2</text>
<text x="222.4" y="22.6">9</text>
<text x="248.2" y="19.6">5</text>
<text x="248.2" y="22.6">6</text>
<text x="263.5" y="20.9">TRD2_P</text>
<text x="28.1" y="26.7">ETH_LEDG</text>
<text x="58" y="25.5">R5</text>
<text x="66.6" y="25.5">1K</text>
<text x="86.4" y="26.4" transform="rotate(-90 86.4 26.4)">1K</text>
<text x="152.9" y="29.5" transform="rotate(-90 152.9 29.5)">3</text>
<text x="155.7" y="29.5" transform="rotate(-90 155.7 29.5)">8</text>
<text x="233.9" y="29.5" transform="rotate(-90 233.9 29.5)">3</text>
<text x="236.8" y="29.5" transform="rotate(-90 236.8 29.5)">8</text>
<text x="74.7" y="35.6" transform="rotate(-90 74.7 35.6)">1</text>
<text x="80.5" y="35.6" transform="rotate(-90 80.5 35.6)">2</text>
<text x="86.3" y="35.6" transform="rotate(-90 86.3 35.6)">14</text>
<text x="92" y="35.6" transform="rotate(-90 92 35.6)">13</text>
<text x="93.6" y="33.6">HGJ-M1Z20ANLF</text>
<text x="21.8" y="41.1">TRD0_P</text>
<text x="60.2" y="39.9">4</text>
<text x="63.7" y="37.1">J3</text>
<text x="21.8" y="46.9">TRD0_N</text>
<text x="60.2" y="45.7">5</text>
<text x="168" y="48.1">VCC_3V3</text>
<text x="21.8" y="55.6">TRD1_P</text>
<text x="60.2" y="54.4">6</text>
<text x="182.5" y="54.5">C1</text>
<text x="182.5" y="57.4">100nF</text>
<text x="261.2" y="55.9">CAN_H</text>
<text x="21.8" y="61.4">TRD1_N</text>
<text x="60.2" y="60.2">9</text>
<text x="161.3" y="64.9">U2</text>
<text x="173.1" y="64.6" transform="rotate(-90 173.1 64.6)">3</text>
<text x="237.4" y="63.2">R9</text>
<text x="260.6" y="62.6">VCC/2</text>
<text x="21.8" y="70.1">TRD2_P</text>
<text x="60.2" y="68.9">7</text>
<text x="128.9" y="70.1">CANTX</text>
<text x="155.8" y="68.9">1</text>
<text x="155.8" y="71.8">4</text>
<text x="190.3" y="68.9">7</text>
<text x="197.5" y="71.6">CANIN_P2</text>
<text x="211.4" y="71.3">DR331-513A</text>
<text x="225" y="71.8">3</text>
<text x="237.4" y="69">59R 1%</text>
<text x="249" y="69">0R</text>
<text x="260.6" y="69">R69</text>
<text x="21.8" y="75.9">TRD2_N</text>
<text x="60.2" y="74.7">8</text>
<text x="128.9" y="73">CANRX</text>
<text x="155.8" y="77.6">5</text>
<text x="197.5" y="77.4">CANIN_N1</text>
<text x="225" y="77.6">4</text>
<text x="257.7" y="74.8">C2</text>
<text x="257.7" y="77.6">4.7nF</text>
<text x="58.8" y="83.4">10</text>
<text x="132.9" y="78.8">VCC/2</text>
<text x="155.8" y="80.5">8</text>
<text x="190.3" y="80.5">6</text>
<text x="211.4" y="80">CH1</text>
<text x="237.4" y="83.4">R10</text>
<text x="21.8" y="84.6">TRD3_P</text>
<text x="58.8" y="89.2">11</text>
<text x="173.1" y="87.5" transform="rotate(-90 173.1 87.5)">2</text>
<text x="176.7" y="86.3">SN65HVD230DR</text>
<text x="237.4" y="89.2">59R 1%</text>
<text x="5.5" y="93.3">VCC_3V3</text>
<text x="20.3" y="95">C10</text>
<text x="21.8" y="90.4">TRD3_N</text>
<text x="29" y="95">100nF</text>
<text x="34.8" y="92.1">R25</text>
<text x="46.4" y="92.1">0R</text>
<text x="60.2" y="95">3</text>
<text x="109.2" y="95">15</text>
<text x="153.5" y="95">1K</text>
<text x="165.1" y="95">R53</text>
<text x="20.3" y="97.9">R28</text>
<text x="31.9" y="97.9">1M</text>
<text x="58.8" y="97.8">12</text>
<text x="109.2" y="97.8">16</text>
<text x="261.2" y="96.5">CAN_L</text>
<text x="55" y="112.4">VCC_3V3</text>
<text x="60.8" y="118.2">R7</text>
<text x="69.5" y="118.2">10K</text>
<text x="82" y="118.1">19</text>
<text x="88.9" y="114.1">U1</text>
<text x="117.9" y="118.1">13</text>
<text x="136.1" y="119.3">CAN_INT</text>
<text x="56.5" y="125.1">CANRX</text>
<text x="83.4" y="123.9">2</text>
<text x="117.9" y="123.9">1</text>
<text x="136.1" y="125.1">CANTX</text>
<text x="181" y="122.2">CAN_MISO</text>
<text x="181" y="125.1">CAN_MOSI</text>
<text x="205.6" y="124">R16</text>
<text x="217.2" y="124">51R</text>
<text x="240.4" y="122.2">GPIO9</text>
<text x="240.4" y="125.1">GPIO10</text>
<text x="55.6" y="130.9">CAN_CS</text>
<text x="82" y="129.7">18</text>
<text x="181" y="128">CAN_SCK</text>
<text x="181" y="130.9">CAN_INT</text>
<text x="205.6" y="126.9">R17</text>
<text x="205.6" y="129.8">R19</text>
<text x="217.2" y="126.9">51R</text>
<text x="217.2" y="129.8">51R</text>
<text x="240.4" y="128">GPIO11</text>
<text x="240.4" y="130.9">GPIO25</text>
<text x="53.6" y="133.8">CAN_SCK</text>
<text x="53.6" y="136.7">CAN_MOSI</text>
<text x="82" y="132.6">14</text>
<text x="82" y="135.5">16</text>
<text x="117.9" y="132.6">3</text>
<text x="205.6" y="132.7">R8</text>
<text x="217.2" y="132.1">51R</text>
<text x="53.6" y="139.6">CAN_MISO</text>
<text x="82" y="138.4">17</text>
<text x="83.4" y="144.2">4</text>
<text x="83.4" y="147.1">5</text>
<text x="83.4" y="149.9">7</text>
<text x="117.9" y="144.2">12</text>
<text x="117.9" y="147.1">11</text>
<text x="52.7" y="155.6">12MHz_IN</text>
<text x="83.4" y="155.7">9</text>
<text x="52.7" y="158.5">12MHz_OUT</text>
<text x="83.4" y="158.7">8</text>
<text x="37" y="165.9" transform="rotate(-90 37 165.9)">1</text>
<text x="42.8" y="165.9" transform="rotate(-90 42.8 165.9)">4</text>
<text x="51.9" y="165.6">VCC_3V3</text>
<text x="82" y="167.3">10</text>
<text x="82" y="164.4">20</text>
<text x="117.9" y="164.4">6</text>
<text x="117.9" y="167.3">15</text>
<text x="46.4" y="170.3">Y1</text>
<text x="69.5" y="170.3">C5</text>
<text x="30.7" y="176.1">C4</text>
<text x="30.7" y="179.6">27pF</text>
<text x="46.4" y="179">12MHz</text>
<text x="69.5" y="176.1">100nF</text>
<text x="91.5" y="174.4">MCP2515-I/ST</text>
<text x="92.7" y="178.7">XL2515-TSS</text>
<text x="37" y="183" transform="rotate(-90 37 183)">2</text>
<text x="42.8" y="183" transform="rotate(-90 42.8 183)">3</text>
<text x="173.8" y="187.7">Title</text>
<text x="185.3" y="190.6">&lt;Title&gt;</text>
<text x="34.8" y="193.5">C6</text>
<text x="43.5" y="193.5">27pF</text>
<text x="173.8" y="196.3">Size</text>
<text x="185.3" y="196.3">Document Number</text>
<text x="269.3" y="196.3">Rev</text>
<text x="176.7" y="199.3">A</text>
<text x="185.3" y="199.3">&lt;Doc&gt;</text>
<text x="272.2" y="199.3">&lt;RevCode&gt;</text>
<text x="173.8" y="205.1">Date:</text>
<text x="188.8" y="205.1">Thursday, December 23, 2021</text>
<text x="231.7" y="205.1">Sheet</text>
<text x="246.2" y="205.1">2</text>
<text x="254.8" y="205.1">of</text>
<text x="263.5" y="205.1">6</text>
</g>
<g font-size="2.6" fill="#00c">
<text x="146.3" y="15.7">D1+1</text>
<text x="157.3" y="15.7">D2+1</text>
<text x="227.3" y="15.7">D1+1</text>
<text x="238.4" y="15.7">D2+1</text>
<text x="146.3" y="21.5">D1-1</text>
<text x="146.3" y="18.6">D1+2</text>
<text x="157.3" y="18.6">D2+2</text>
<text x="157.9" y="21.5">D2-1</text>
<text x="227.3" y="21.5">D1-1</text>
<text x="227.3" y="18.6">D1+2</text>
<text x="238.4" y="18.6">D2+2</text>
<text x="239.1" y="21.5">D2-1</text>
<text x="146.3" y="24.4">D1-2</text>
<text x="154.7" y="24.6" transform="rotate(-90 154.7 24.6)">GND</text>
<text x="157.6" y="24.6" transform="rotate(-90 157.6 24.6)">GND</text>
<text x="157.9" y="24.4">D2-2</text>
<text x="227.3" y="24.4">D1-2</text>
<text x="235.8" y="24.6" transform="rotate(-90 235.8 24.6)">GND</text>
<text x="238.7" y="24.6" transform="rotate(-90 238.7 24.6)">GND</text>
<text x="239.1" y="24.4">D2-2</text>
<text x="65.2" y="41.7">MDI0+</text>
<text x="65.2" y="47.5">MDI0-</text>
<text x="76.5" y="49.2" transform="rotate(-90 76.5 49.2)">GREEN-</text>
<text x="82.3" y="49.9" transform="rotate(-90 82.3 49.9)">GREEN+</text>
<text x="88.1" y="51.5" transform="rotate(-90 88.1 51.5)">YELLOW+</text>
<text x="93.9" y="50.8" transform="rotate(-90 93.9 50.8)">YELLOW-</text>
<text x="65.2" y="56.2">MDI1+</text>
<text x="65.2" y="62">MDI1-</text>
<text x="65.2" y="70.7">MDI2+</text>
<text x="160.7" y="70.7">TXD1</text>
<text x="179.4" y="70.7">CANH</text>
<text x="65.2" y="76.5">MDI2-</text>
<text x="160.7" y="73.6">RXD1</text>
<text x="175" y="73.5" transform="rotate(-90 175 73.5)">VDD</text>
<text x="160.7" y="79.4">VIO</text>
<text x="160.7" y="82.3">S</text>
<text x="175" y="82.5" transform="rotate(-90 175 82.5)">VSS</text>
<text x="179.8" y="82.3">CANL</text>
<text x="65.2" y="85.2">MDI3+</text>
<text x="65.2" y="91">MDI3-</text>
<text x="65.2" y="96.8">P3</text>
<text x="65.2" y="99.7">P12</text>
<text x="94.8" y="96.8">SHIELD1</text>
<text x="94.8" y="99.7">SHIELD2</text>
<text x="88.3" y="119.9">RESET</text>
<text x="110.2" y="119.9">INT</text>
<text x="88.3" y="125.7">RXCAN</text>
<text x="105.5" y="125.7">TXCAN</text>
<text x="88.3" y="131.5">CS</text>
<text x="88.3" y="134.4">SCK</text>
<text x="88.3" y="137.3">SI</text>
<text x="103.8" y="134.4">CLKOUT</text>
<text x="88.3" y="140.2">SO</text>
<text x="88.3" y="146">TX0RTS</text>
<text x="88.3" y="148.9">TX1RTS</text>
<text x="106" y="146">RX0BF</text>
<text x="106" y="148.9">RX1BF</text>
<text x="88.3" y="151.8">TX2RTS</text>
<text x="88.3" y="157.6">OSC1</text>
<text x="88.3" y="160.5">OSC2</text>
<text x="88.3" y="166.2">VDD</text>
<text x="109.2" y="166.2">NC1</text>
<text x="88.3" y="169.2">VSS</text>
<text x="109.2" y="169.2">NC2</text>
</g>
<g font-size="2.3" fill="#cc8006">
<text x="77.6" y="66.2">8</text>
<text x="92.1" y="66.2">1</text>
</g>
<g font-size="2.1">
<text x="30.4" y="2.2">5</text>
<text x="85.4" y="2.2">4</text>
<text x="140.4" y="2.2">3</text>
<text x="195.4" y="2.2">2</text>
<text x="250.4" y="2.2">1</text>
<text x=".8" y="30.1">D</text>
<text x="278.7" y="30.1">D</text>
<text x=".8" y="80.8">C</text>
<text x="278.7" y="80.8">C</text>
<text x=".8" y="131.5">B</text>
<text x="278.7" y="131.5">B</text>
<text x=".8" y="182.2">A</text>
<text x="278.7" y="182.2">A</text>
<text x="30.4" y="207.8">5</text>
<text x="85.4" y="207.8">4</text>
<text x="140.4" y="207.8">3</text>
<text x="195.4" y="207.8">2</text>
<text x="250.4" y="207.8">1</text>
</g>
</svg>
